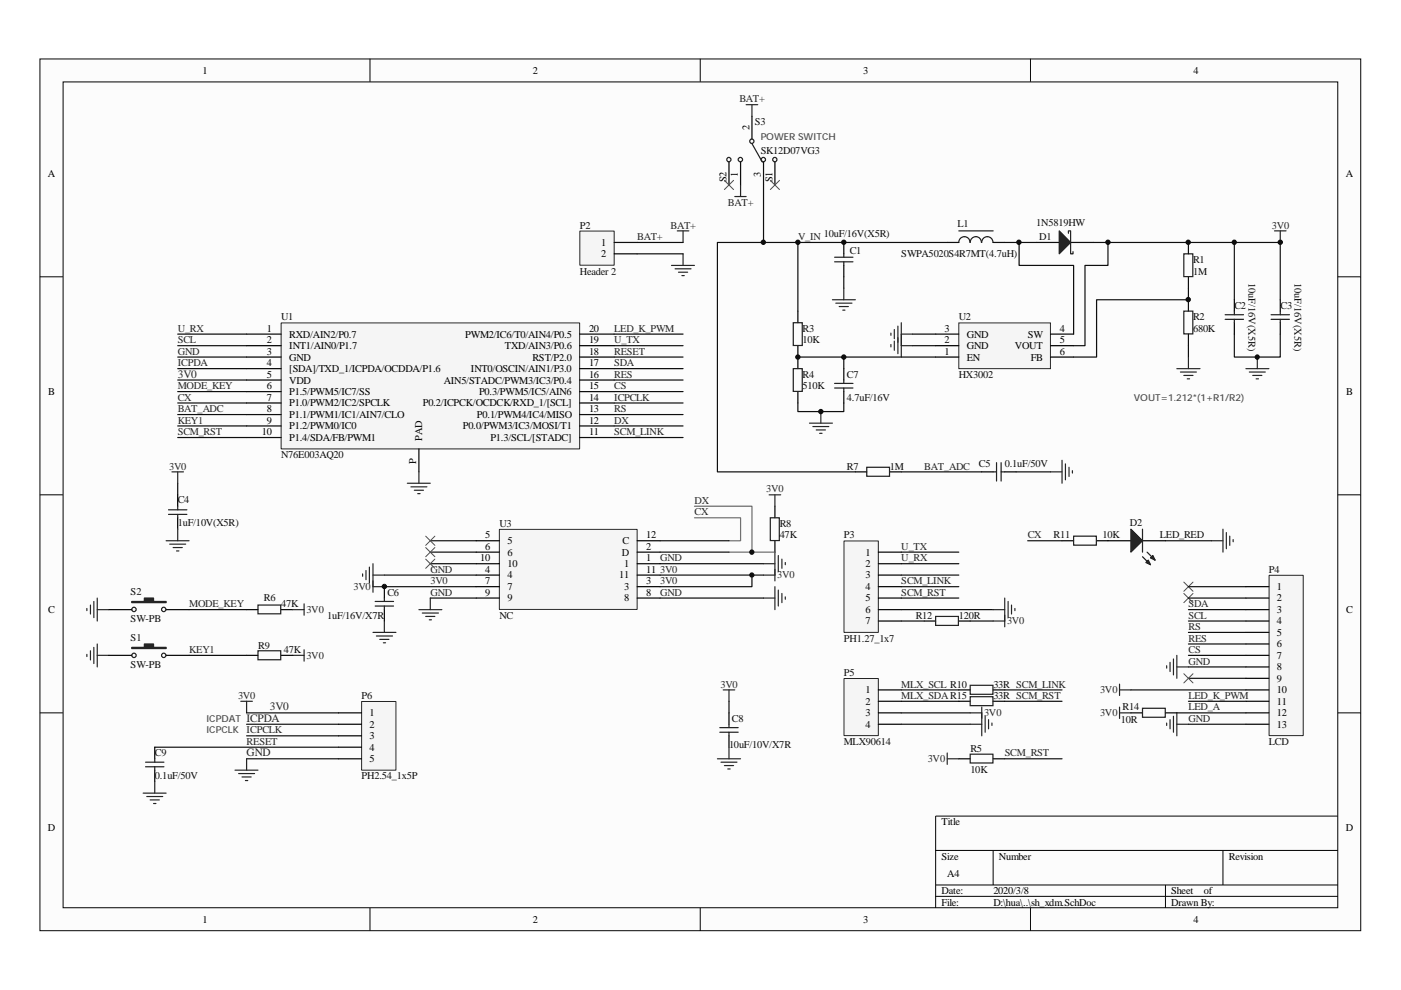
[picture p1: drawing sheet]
<svg xmlns="http://www.w3.org/2000/svg" width="297mm" height="210mm" viewBox="0 0 297 210" stroke-linecap="round" stroke-linejoin="round" font-family="sans-serif">
<path d="M8.5 12.5h280v184.8h-280z" fill="#fcfcfc"/>
<path d="M8.5 12.5h280v184.8h-280z" fill="none" stroke="#000" stroke-width=".21"/>
<path d="M13.4 17.4h270.2v175.1h-270.2z" fill="#fcfcfc"/>
<g fill="none" stroke="#000" stroke-width=".21">
<path d="M13.4 17.4h270.2v175.1h-270.2zM78.4 12.5v4.8M148.5 12.5v4.8M218.5 12.5v4.8M8.5 58.7h4.8M283.6 58.7h4.9M8.5 104.9h4.8M283.6 104.9h4.9M8.5 151.1h4.8M283.6 151.1h4.9M283.6 173h-85.2v19.5M78.4 192.5v4.9"/>
<path d="M148.5 192.5v4.9M198.4 180.3h85.2M198.4 187.6h85.2M198.4 190h85.2M210.6 180.3v7.3M218.5 192.5v4.9M247.1 187.6v4.9M259.3 180.3v7.3"/>
</g>
<g fill="none" stroke="#0e0e0e" stroke-width=".25">
<path d="M91.2 119.5h9.8M91.2 114.7h9.8M91.2 117.1h9.8M140 119.5h21.9M81.5 121.9h19.5M81.5 124.4h19.5M91.2 126.8h9.8M140 121.9h21.9M140 126.8h21.9M159.4 121.9v2.5h-19.4M52.3 151.1h19.5M52.3 153.6h19.5"/>
<path d="M52.3 156h19.5"/>
</g>
<g fill="none" stroke="#262626" stroke-width=".25">
<path d="M79.1 119.5v6.1M161.9 119.5h2.4M163.1 104.9h2.4M164.3 104.9v2.4M164.3 117.1v6.1M165 117.8v3.4M165.8 118.5v2M166.5 119.3v.4M76.9 121.7v.5M77.6 121v1.9M78.3 120.2v3.4M79.1 121.9h2.4"/>
<path d="M79.1 124.4h2.4M88.8 129.3h4.9M89.5 130h3.5M90.3 130.7h1.9M91 131.4h.5M91.2 126.8v2.5M161.9 121.9h2.4M161.9 126.8h2.4M164.3 124.4v4.9M165 125.1v3.4M165.8 125.8v2M166.5 126.5v.6"/>
<path d="M51.1 148.7h2.4M52.3 148.7v2.4M30.4 168.2h4.8M31.1 168.9h3.4M31.8 169.6h2M32.6 170.4h.5M32.8 165.7v2.5M49.8 163.3h4.9M50.6 164h3.4M51.3 164.7h2M52 165.5h.5M52.3 160.9v2.4"/>
</g>
<path d="M164.3 107.3v2.5M164.3 114.7v2.4M32.8 158.4v2.5M32.8 163.3v2.4" fill="none" stroke="#000" stroke-width=".25"/>
<path d="M163.3 109.8h1.9v4.8h-1.9zM30.9 161.6h3.9M30.9 162.6h3.9M32.8 160.9v.7M32.8 162.6v.7" fill="none" stroke="#1c1c1c" stroke-width=".25"/>
<path d="M147.2 109.8h9.8v4.9h-2.4" fill="none" stroke="#717171" stroke-width=".25"/>
<path d="M159.4 117.1h4.9" fill="none" stroke="#686868" stroke-width=".25"/>
<path d="M76.7 148.8h7.2v14.5h-7.2z" fill="#f5f5f5"/>
<path d="M76.7 148.7h7.2v14.6h-7.2z" fill="none" stroke="#262626" stroke-width=".21"/>
<path d="M234.9 114.7h4.9M242.2 114.7h4.9M71.8 151.1h4.8M71.8 153.6h4.8M71.8 156h4.8M71.8 158.4h4.8M71.8 160.9h4.8" fill="none" stroke="#000" stroke-width=".25"/>
<path d="M191.1 126.8h12.2M191.1 129.3h19.5M52.3 160.9h19.5" fill="none" stroke="#0e0e0e" stroke-width=".25"/>
<g fill="#1c1c1c" stroke="#1c1c1c" stroke-width=".25">
<path d="M239.8 112.2l2.4 2.5-2.4 2.4z" fill-rule="evenodd"/>
<path d="M243.9 118.3l.5-.5 .5 1z" fill-rule="evenodd"/>
<path d="M243 119.3l.5-.5 .4 .9z" fill-rule="evenodd"/>
</g>
<path d="M242.2 118l1.7 1.7M242.2 112.2v4.9M243.2 117.1l1.7 1.7" fill="none" stroke="#1c1c1c" stroke-width=".25"/>
<path d="M179 114.7h7.2v19.4h-7.2z" fill="#f5f5f5"/>
<path d="M178.9 114.7h7.3v19.4h-7.3z" fill="none" stroke="#262626" stroke-width=".21"/>
<path d="M186.2 117.1h4.9M186.2 119.5h4.9M81.5 124.4v2.4M81.5 129.3v2.4M186.2 121.9h4.9M186.2 124.4h4.9M186.2 126.8h4.9M186.2 129.3h4.9M186.2 131.7h4.9M154.6 151.1v2.5M154.6 156v2.4" fill="none" stroke="#000" stroke-width=".25"/>
<path d="M191.1 119.5h12.2M191.1 117.1h12.2M191.1 124.4h12.2M191.1 121.9h12.2" fill="none" stroke="#0e0e0e" stroke-width=".25"/>
<path d="M79.5 127.5h3.9M79.5 128.5h3.9M81.5 126.8v.7M81.5 128.5v.8M152.6 154.3h3.9M152.6 155.3h3.9M154.6 153.6v.7M154.6 155.3v.7" fill="none" stroke="#1c1c1c" stroke-width=".25"/>
<g fill="none" stroke="#262626" stroke-width=".25">
<path d="M79.1 134.1h4.8M79.8 134.8h3.4M80.5 135.6h2M81.3 136.3h.4M81.5 131.7v2.4M210.6 131.7h2.4M210.6 129.3h2.4M213 126.8v6.1M213.7 127.5v3.5M214.5 128.3v1.9M215.2 129v.5M153.3 146.3h2.5"/>
<path d="M154.6 146.3v2.4"/>
</g>
<path d="M269.1 122h7.2v34h-7.2z" fill="#f5f5f5"/>
<path d="M269.1 122h7.2v34h-7.2z" fill="none" stroke="#262626" stroke-width=".21"/>
<g fill="none" stroke="#000" stroke-width=".25">
<path d="M37.7 104.9v2.4M37.7 109.8v2.4M225.2 114.7h2.4M232.5 114.7h2.4M52.3 139h2.4M59.6 139h2.4M196 131.7h2.4M203.3 131.7h2.4M264.2 124.4h4.8M264.2 126.8h4.8M264.2 129.3h4.8M264.2 131.7h4.8"/>
<path d="M264.2 134.1h4.8M264.2 136.5h4.8M264.2 139h4.8M239.8 151.1h2.4M247.1 151.1h2.4M264.2 141.4h4.8M264.2 143.8h4.8M264.2 146.3h4.8M264.2 148.7h4.8M264.2 151.1h4.8M264.2 153.6h4.8"/>
</g>
<path d="M90.3 113.7l1.9 1.9M90.3 116.1l1.9 1.9M90.3 118.5l1.9 2M92.2 113.7l-1.9 1.9M92.2 116.1l-1.9 1.9M92.2 118.5l-1.9 2M251 123.4l1.9 2M251 125.8l1.9 2M252.9 123.4l-1.9 2M252.9 125.8l-1.9 2M251 142.8l1.9 2M252.9 142.8l-1.9 2" fill="none" stroke="#4c4c4c" stroke-width=".21"/>
<g fill="none" stroke="#0e0e0e" stroke-width=".25">
<path d="M140 114.7h14.6M140 117.1h14.6M217.9 114.7h7.3M247.1 114.7h9.7M40.1 139h12.2M191.1 131.7h4.9M205.7 131.7h4.9M252 124.4h12.2M252 126.8h12.2M252 129.3h12.2M252 131.7h12.2M252 134.1h12.2"/>
<path d="M252 136.5h12.2M252 139h12.2M32.8 158.4h39M239.8 146.3h24.4M249.5 151.1h14.7M252 141.4h12.2M252 143.8h12.2M252 148.7h12.2M252 153.6h12.2"/>
</g>
<g fill="none" stroke="#262626" stroke-width=".25">
<path d="M35.2 114.7h4.9M36 115.4h3.4M36.4 100h2.5M36.7 116.1h2M37.4 116.8h.5M37.7 100v2.5M37.7 112.2v2.5M256.8 114.7h2.5M259.3 112.2v4.9M260 112.9v3.4M260.7 113.7v1.9M261.5 114.4v.5"/>
<path d="M18.4 138.7v.5M19.2 138v1.9M19.9 137.3v3.4M20.6 139h2.5M20.6 136.5v4.9M62 139h2.5M64.5 137.8v2.4M248.8 139.7v3.4M249.5 139v4.8M237.4 145v2.5M237.4 149.9v2.4M237.4 146.3h2.4"/>
<path d="M237.4 151.1h2.4M247.4 141.2v.5M247.4 153.3v.5M248.1 140.4v2M248.1 152.6v1.9M248.8 151.9v3.4M249.5 151.1v4.9M249.5 153.6h2.5M249.5 141.4h2.5"/>
</g>
<path d="M35.7 109.1h3.9M35.7 108.1h3.9M37.7 107.3v.8M37.7 109.1v.7M227.6 113.7h4.9v1.9h-4.9zM54.7 138h4.8v1.9h-4.8zM198.4 130.7h4.8v1.9h-4.8zM242.2 150.2h4.9v1.9h-4.9z" fill="none" stroke="#1c1c1c" stroke-width=".25"/>
<path d="M147.2 107.3h12.2v9.8h-4.8" fill="none" stroke="#686868" stroke-width=".25"/>
<path d="M203.3 68.5h19.4v9.7h-19.4z" fill="#f5f5f5"/>
<path d="M203.3 68.5h19.4v9.7h-19.4z" fill="none" stroke="#262626" stroke-width=".21"/>
<g fill="none" stroke="#000" stroke-width=".25">
<path d="M200.8 51.4h2.5M210.6 51.4h2.4M219.7 51.4h4.9M227 51.4h4.9M252 51.4v2.4M252 58.7v2.4M169.2 66v2.4M169.2 73.3v4.9M198.4 75.7h4.9M198.4 73.3h4.9M198.4 70.8h4.9M222.8 75.7h4.8"/>
<path d="M222.8 73.3h4.8M222.8 70.8h4.8M252 63.6v2.4M252 70.8v2.5M261.7 63.6v2.4M261.7 68.4v2.4M271.4 63.6v2.4M271.4 68.4v2.4M169.2 83v2.4M181.4 100h2.4M188.6 100h2.5M208.2 100h2.4"/>
<path d="M213 100h2.4M52.3 129.3h2.4M59.6 129.3h2.4"/>
</g>
<g fill="none" stroke="#1c1c1c" stroke-width=".25">
<path d="M203.3 51.4a1.19 1.19 0 0 1 1.2-1.2 1.19 1.19 0 0 1 1.2 1.2M203.3 49h7.3M205.7 51.4a1.19 1.19 0 0 1 1.2-1.2 1.19 1.19 0 0 1 1.2 1.2M208.2 51.4a1.19 1.19 0 0 1 1.1-1.2 1.19 1.19 0 0 1 1.2 1.2M226.5 49.5v-.5h.5v4.8h.5v-.4M251 53.8h1.9v4.8h-1.9zM168.2 78.2h1.9v4.8h-1.9zM168.2 68.4h1.9v4.9h-1.9zM251 66h1.9v4.8h-1.9zM259.8 66.7h3.9M259.8 67.7h3.9M261.7 66v.7"/>
<path d="M261.7 67.7v.7M269.5 66.7h3.9M269.5 67.7h3.9M271.4 66v.7M271.4 67.7v.7M183.8 99.1h4.8v1.9h-4.8zM211.3 98.1v3.9M212.3 98.1v3.9M210.6 100h.7M212.3 100h.7M54.7 128.3h4.8v1.8h-4.8z"/>
</g>
<g fill="none" stroke="#262626" stroke-width=".25">
<path d="M158.2 22.2h2.5M159.4 22.2v2.5M270.2 49h2.5M271.4 49v2.4M188.9 70.6v.5M188.9 73v.5M189.6 69.9v1.9M189.6 72.3v2M190.4 69.1v5.9M191.1 68.4v7.3M191.1 70.8h2.4M191.1 73.3h2.4"/>
<path d="M249.5 78.2h4.9M250.3 78.9h3.4M251 79.6h1.9M252 75.7v2.5M264.2 78.2h4.8M264.9 78.9h3.4M265.6 79.6h1.9M266.6 75.7v2.5M225.2 97.6v4.9M225.9 98.4v3.3M226.7 99.1v1.9M227.4 99.8v.5"/>
<path d="M251.7 80.3h.5M266.3 80.3h.5M222.8 100h2.4"/>
</g>
<g fill="none" stroke="#0e0e0e" stroke-width=".25">
<path d="M200.8 51.4h-48.7v48.6h29.3M213 51.4h3.1v4.9h11.5v14.5M216.1 51.4h3.6M231.9 51.4h3v4.9h-4.9v17h-2.4M234.9 51.4h36.5v12.2M261.7 51.4v12.2M169.2 75.7h29.2M193.5 70.8h4.9M193.5 73.3h4.9M252 61.1v2.5h-19.5v12.1h-4.9M252 73.3v2.4M261.7 70.8v4.9h9.7v-4.9"/>
<path d="M191.1 100h17.1M215.4 100h7.4"/>
</g>
<path d="M224.6 49l2.4 2.4-2.4 2.4z" fill-rule="evenodd" fill="#1c1c1c" stroke="#1c1c1c" stroke-width=".25"/>
<path d="M123 49h7.2v7.2h-7.2z" fill="#f5f5f5"/>
<path d="M122.9 49h7.3v7.2h-7.3z" fill="none" stroke="#262626" stroke-width=".21"/>
<path d="M130.2 51.4h4.9M130.2 53.8h4.9M178.9 51.4v2.4M178.9 56.3v2.4" fill="none" stroke="#000" stroke-width=".25"/>
<path d="M142.4 56.3h4.8M143.1 57h3.4M143.6 49h2.4M143.8 57.7h2M144.6 58.4h.5M144.8 49v2.4M144.8 53.8v2.5M176.5 63.6h4.9M177.2 64.3h3.4M177.9 65h2M178.7 65.8h.5M178.9 61.1v2.5" fill="none" stroke="#262626" stroke-width=".25"/>
<path d="M135.1 51.4h9.7M135.1 53.8h9.7M178.9 58.7v2.4M37.7 102.5v2.4" fill="none" stroke="#0e0e0e" stroke-width=".25"/>
<path d="M177 54.5h3.8M177 55.5h3.8M178.9 53.8v.7M178.9 55.5v.8" fill="none" stroke="#1c1c1c" stroke-width=".25"/>
<path d="M179 143.9h7.2v12.1h-7.2z" fill="#f5f5f5"/>
<path d="M178.9 143.9h7.3v12.1h-7.3z" fill="none" stroke="#262626" stroke-width=".21"/>
<path d="M186.2 146.3h4.9M186.2 148.7h4.9M186.2 151.1h4.9M186.2 153.6h4.9" fill="none" stroke="#000" stroke-width=".25"/>
<path d="M191.1 153.6h14.6M191.1 151.1h14.6M191.1 148.7h12.2M191.1 146.3h12.2" fill="none" stroke="#0e0e0e" stroke-width=".25"/>
<path d="M205.7 151.1h2.5M205.7 153.6h2.5M208.2 149.9v6.1M208.9 151.9v3.4M209.6 152.6v1.9M210.3 153.3v.5" fill="none" stroke="#262626" stroke-width=".25"/>
<path d="M59.6 68.5h63.3v26.7h-63.3z" fill="#f5f5f5"/>
<path d="M59.6 68.5h63.3v26.7h-63.3z" fill="none" stroke="#262626" stroke-width=".21"/>
<g fill="none" stroke="#000" stroke-width=".25">
<path d="M52.3 70.8h7.3M52.3 73.3h7.3M52.3 75.7h7.3M52.3 78.2h7.3M122.9 70.8h7.3M122.9 73.3h7.3M122.9 75.7h7.3M122.9 78.2h7.3M52.3 80.6h7.3M52.3 83h7.3M52.3 85.4h7.3M52.3 87.9h7.3"/>
<path d="M52.3 90.3h7.3M52.3 92.8h7.3M88.8 95.2v4.8M122.9 80.6h7.3M122.9 83h7.3M122.9 85.4h7.3M122.9 87.9h7.3M122.9 90.3h7.3M122.9 92.8h7.3M23.1 139h4.8M23.1 129.3h4.8M35.2 139h4.9"/>
<path d="M35.2 129.3h4.9M203.3 146.3h2.4M203.3 148.7h2.4M210.6 146.3h2.4M210.6 148.7h2.4"/>
</g>
<g fill="none" stroke="#0e0e0e" stroke-width=".25">
<path d="M37.7 70.8h14.6M37.7 73.3h14.6M37.7 75.7h14.6M37.7 78.2h14.6M130.2 70.8h14.6M130.2 73.3h14.6M130.2 75.7h14.6M130.2 78.2h14.6M37.7 80.6h14.6M37.7 83h14.6M37.7 85.4h14.6M37.7 87.9h14.6"/>
<path d="M37.7 90.3h14.6M37.7 92.8h14.6M130.2 80.6h14.6M130.2 83h14.6M130.2 85.4h14.6M130.2 87.9h14.6M130.2 90.3h14.6M130.2 92.8h14.6M213 146.3h12.2M213 148.7h12.2"/>
</g>
<path d="M86.4 102.5h4.8M87.1 103.2h3.4M87.8 103.9h2M88.6 104.7h.5M88.8 100v2.5" fill="none" stroke="#262626" stroke-width=".25"/>
<g fill="#1c1c1c" stroke="#1c1c1c" stroke-width=".25">
<path d="M27.9 137.3h2.7v-.8h2v.8h2.6v.2h-7.3z" fill-rule="evenodd"/>
<path d="M27.9 127.5h2.7v-.7h2v.7h2.6v.3h-7.3z" fill-rule="evenodd"/>
</g>
<g fill="none" stroke="#1c1c1c" stroke-width=".25">
<path d="M205.7 145.3h4.8v1.9h-4.8zM205.7 147.7h4.8v1.9h-4.8z"/>
<circle cx="28.4" cy="139" r=".46"/>
<circle cx="28.4" cy="129.2" r=".46"/>
<circle cx="34.7" cy="139" r=".46"/>
<circle cx="34.7" cy="129.2" r=".46"/>
</g>
<path d="M105.9 112.3h29.2v16.9h-29.2z" fill="#f5f5f5"/>
<path d="M105.9 112.2h29.2v17h-29.2z" fill="none" stroke="#262626" stroke-width=".21"/>
<g fill="none" stroke="#000" stroke-width=".25">
<path d="M154.6 34.3v4.9M157 34.3v4.9M159.4 24.7v4.8M161.9 34.3v4.9M164.3 34.3v4.9M178.9 78.2v2.4M178.9 83v2.4M101 119.5h4.9M101 117.1h4.9M101 114.7h4.9M135.1 119.5h4.9M135.1 117.1h4.9"/>
<path d="M135.1 114.7h4.9M101 124.4h4.9M101 121.9h4.9M101 126.8h4.9M135.1 124.4h4.9M135.1 121.9h4.9M135.1 126.8h4.9M203.3 160.9h2.4M210.6 160.9h2.4"/>
</g>
<g fill="none" stroke="#1c1c1c" stroke-width=".25">
<path d="M159.4 30.5l2.2 3.8M177 81.3h3.8M177 82.3h3.8M178.9 80.6v.7M178.9 82.3v.7M205.7 159.9h4.8v1.9h-4.8z"/>
<circle cx="154.5" cy="33.8" r=".46"/>
<circle cx="157" cy="33.8" r=".46"/>
<circle cx="159.4" cy="29.9" r=".46"/>
<circle cx="161.8" cy="33.8" r=".46"/>
<circle cx="164.3" cy="33.8" r=".46"/>
</g>
<g fill="none" stroke="#262626" stroke-width=".25">
<path d="M157 39.2v2.5M155.8 41.7h2.4M171.6 89.7h4.9M172.3 90.4h3.4M173.1 91.2h1.9M173.8 91.9h.5M174 87.3v2.4M18.4 129v.5M19.2 128.3v1.9M19.9 127.5v3.5M20.6 126.8v4.9M20.6 129.3h2.5"/>
<path d="M62 129.3h2.5M64.5 128v2.4M154.6 158.4v2.5M200.8 159.7v2.4M152.1 160.9h4.9M152.9 161.6h3.4M153.6 162.3h1.9M154.3 163h.5M200.8 160.9h2.5"/>
</g>
<path d="M161.9 39.2v12.2M169.2 51.4v14.6M178.9 75.7v2.5M169.2 85.4v1.9h9.7v-1.9M40.1 129.3h12.2M154.6 148.7v2.4M213 160.9h12.2" fill="none" stroke="#0e0e0e" stroke-width=".25"/>
<path d="M153.6 38.2l1.9 2M155.5 38.2l-1.9 2M163.3 38.2l2 2M165.3 38.2l-2 2" fill="none" stroke="#4c4c4c" stroke-width=".21"/>
<g fill="#0e0e0e" stroke="#0e0e0e" stroke-width=".21">
<circle cx="81.5" cy="124.3" r=".46"/>
<circle cx="159.4" cy="121.9" r=".45"/>
<circle cx="159.4" cy="117.1" r=".46"/>
<circle cx="161.8" cy="51.4" r=".46"/>
<circle cx="169.2" cy="75.7" r=".46"/>
<circle cx="169.2" cy="51.4" r=".46"/>
<circle cx="174" cy="87.3" r=".46"/>
<circle cx="178.9" cy="75.7" r=".46"/>
<circle cx="178.9" cy="51.4" r=".46"/>
<circle cx="216" cy="51.4" r=".46"/>
<circle cx="234.9" cy="51.4" r=".46"/>
<circle cx="251.9" cy="63.5" r=".46"/>
<circle cx="251.9" cy="51.4" r=".46"/>
<circle cx="261.7" cy="51.4" r=".46"/>
<circle cx="266.5" cy="75.7" r=".45"/>
<circle cx="271.4" cy="51.4" r=".46"/>
</g>
<g font-size="2.4" fill="#262626">
<text x="37.7" y="80.1">3V0</text>
<text x="52.3" y="153">ICPDA</text>
<text x="57.2" y="150.6">3V0</text>
<text x="52.3" y="160.3">GND</text>
</g>
<g font-size="2.2">
<text x="43" y="15.6">1</text>
<text x="113" y="15.6">2</text>
<text x="183" y="15.6">3</text>
<text x="253" y="15.6">4</text>
<text x="158.9" y="27.6" transform="rotate(-90 158.9 27.6)">2</text>
<text x="10.2" y="37.5">A</text>
<text x="154.1" y="38.7" transform="rotate(-90 154.1 38.7)">S2</text>
<text x="156.5" y="37.4" transform="rotate(-90 156.5 37.4)">1</text>
<text x="161.3" y="37.4" transform="rotate(-90 161.3 37.4)">3</text>
<text x="163.8" y="38.7" transform="rotate(-90 163.8 38.7)">S1</text>
<text x="285.4" y="37.5">A</text>
<text x="127.5" y="52.1">1</text>
<text x="127.5" y="54.5">2</text>
<text x="56.6" y="70.4">1</text>
<text x="61.3" y="71.6">RXD/AIN2/P0.7</text>
<text x="98.6" y="71.6">PWM2/IC6/T0/AIN4/P0.5</text>
<text x="124.9" y="70.4">20</text>
<text x="200.3" y="70.4">3</text>
<text x="205" y="71.6">GND</text>
<text x="217.9" y="71.6">SW</text>
<text x="224.7" y="70.4">4</text>
<text x="56.6" y="72.8">2</text>
<text x="56.6" y="75.2">3</text>
<text x="56.6" y="77.7">4</text>
<text x="61.3" y="74">INT1/AIN0/P1.7</text>
<text x="61.3" y="76.5">GND</text>
<text x="107.1" y="74">TXD/AIN3/P0.6</text>
<text x="112.9" y="76.5">RST/P2.0</text>
<text x="124.9" y="77.7">17</text>
<text x="124.9" y="75.2">18</text>
<text x="124.9" y="72.8">19</text>
<text x="200.3" y="75.2">1</text>
<text x="200.3" y="72.8">2</text>
<text x="205" y="76.5">EN</text>
<text x="205" y="74">GND</text>
<text x="215.2" y="74">VOUT</text>
<text x="218.5" y="76.5">FB</text>
<text x="224.7" y="72.8">5</text>
<text x="224.7" y="75.2">6</text>
<text x="10.2" y="83.7">B</text>
<text x="56.6" y="80.1">5</text>
<text x="56.6" y="82.5">6</text>
<text x="61.3" y="78.9">[SDA]/TXD_1/ICPDA/OCDDA/P1.6</text>
<text x="61.3" y="81.3">VDD</text>
<text x="61.3" y="83.7">P1.5/PWM5/IC7/SS</text>
<text x="94.1" y="81.3">AIN5/STADC/PWM3/IC3/P0.4</text>
<text x="99.8" y="78.9">INT0/OSCIN/AIN1/P3.0</text>
<text x="101.6" y="83.7">P0.3/PWM5/IC5/AIN6</text>
<text x="124.9" y="82.5">15</text>
<text x="124.9" y="80.1">16</text>
<text x="285.4" y="83.7">B</text>
<text x="56.6" y="85">7</text>
<text x="56.6" y="87.4">8</text>
<text x="56.6" y="89.8">9</text>
<text x="61.3" y="86.2">P1.0/PWM2/IC2/SPCLK</text>
<text x="61.3" y="88.6">P1.1/PWM1/IC1/AIN7/CLO</text>
<text x="89.6" y="86.2">P0.2/ICPCK/OCDCK/RXD_1/[SCL]</text>
<text x="101.1" y="88.6">P0.1/PWM4/IC4/MISO</text>
<text x="124.9" y="89.8">12</text>
<text x="124.9" y="87.4">13</text>
<text x="124.9" y="85">14</text>
<text x="55.5" y="92.3">10</text>
<text x="61.3" y="91">P1.2/PWM0/IC0</text>
<text x="61.3" y="93.5">P1.4/SDA/FB/PWM1</text>
<text x="89.5" y="93.5" transform="rotate(-90 89.5 93.5)">PAD</text>
<text x="98.1" y="91">P0.0/PWM3/IC3/MOSI/T1</text>
<text x="104" y="93.5">P1.3/SCL/[STADC]</text>
<text x="124.9" y="92.3">11</text>
<text x="88.3" y="98.4" transform="rotate(-90 88.3 98.4)">P</text>
<text x="101.8" y="119">10</text>
<text x="102.9" y="114.1">5</text>
<text x="102.9" y="116.6">6</text>
<text x="107.6" y="115.4">5</text>
<text x="107.6" y="117.8">6</text>
<text x="131.9" y="117.8">D</text>
<text x="132" y="115.4">C</text>
<text x="137" y="119">1</text>
<text x="137" y="116.6">2</text>
<text x="137" y="114.1">12</text>
<text x="183.5" y="117.8">1</text>
<text x="102.9" y="121.5">4</text>
<text x="102.9" y="123.9">7</text>
<text x="107.6" y="122.7">4</text>
<text x="107.6" y="125.1">7</text>
<text x="107.6" y="120.2">10</text>
<text x="131.3" y="122.7">11</text>
<text x="132.3" y="120.2">1</text>
<text x="132.3" y="125.1">3</text>
<text x="137" y="123.9">3</text>
<text x="137" y="121.5">11</text>
<text x="183.5" y="120.2">2</text>
<text x="183.5" y="122.7">3</text>
<text x="183.5" y="125.1">4</text>
<text x="270.7" y="125.1">1</text>
<text x="10.2" y="129.9">C</text>
<text x="102.9" y="126.3">9</text>
<text x="107.6" y="127.5">9</text>
<text x="132.3" y="127.5">8</text>
<text x="137" y="126.3">8</text>
<text x="183.5" y="127.5">5</text>
<text x="183.5" y="130">6</text>
<text x="270.7" y="127.5">2</text>
<text x="270.7" y="130">3</text>
<text x="285.4" y="129.9">C</text>
<text x="183.5" y="132.4">7</text>
<text x="270.7" y="132.4">4</text>
<text x="270.7" y="134.8">5</text>
<text x="270.7" y="137.3">6</text>
<text x="270.7" y="139.7">7</text>
<text x="270.7" y="142.1">8</text>
<text x="183.5" y="147">1</text>
<text x="183.5" y="149.5">2</text>
<text x="270.7" y="144.6">9</text>
<text x="270.7" y="147">10</text>
<text x="270.7" y="149.5">11</text>
<text x="78.4" y="151.9">1</text>
<text x="78.4" y="154.3">2</text>
<text x="183.5" y="151.9">3</text>
<text x="183.5" y="154.3">4</text>
<text x="270.7" y="151.9">12</text>
<text x="270.7" y="154.3">13</text>
<text x="78.4" y="156.7">3</text>
<text x="78.4" y="159.1">4</text>
<text x="78.4" y="161.6">5</text>
<text x="10.2" y="176.2">D</text>
<text x="199.6" y="174.9">Title</text>
<text x="285.3" y="176.2">D</text>
<text x="199.6" y="182.3">Size</text>
<text x="200.8" y="185.9">A4</text>
<text x="211.8" y="182.3">Number</text>
<text x="260.5" y="182.3">Revision</text>
<text x="199.6" y="189.5">Date:</text>
<text x="199.6" y="192">File:</text>
<text x="210.6" y="189.5">2020/3/8</text>
<text x="210.6" y="192">D:\hua\..\sh_xdm.SchDoc</text>
<text x="248.3" y="189.5">Sheet</text>
<text x="248.3" y="192">Drawn By:</text>
<text x="255.2" y="189.5">of</text>
<text x="43" y="195.6">1</text>
<text x="113" y="195.6">2</text>
<text x="183" y="195.6">3</text>
<text x="253" y="195.6">4</text>
</g>
<g font-size="2.2" fill="#262626">
<text x="156.8" y="21.7">BAT+</text>
<text x="154.3" y="43.6">BAT+</text>
<text x="135.1" y="50.9">BAT+</text>
<text x="142.2" y="48.5">BAT+</text>
<text x="169.2" y="50.9">V_IN</text>
<text x="269.7" y="48.5">3V0</text>
<text x="37.7" y="70.4">U_RX</text>
<text x="130.2" y="70.4">LED_K_PWM</text>
<text x="37.7" y="72.8">SCL</text>
<text x="37.7" y="77.7">ICPDA</text>
<text x="37.7" y="75.2">GND</text>
<text x="130.2" y="75.2">RESET</text>
<text x="130.2" y="72.8">U_TX</text>
<text x="130.2" y="77.7">SDA</text>
<text x="37.7" y="82.5">MODE_KEY</text>
<text x="130.2" y="80.1">RES</text>
<text x="130.2" y="82.5">CS</text>
<text x="37.7" y="85">CX</text>
<text x="37.7" y="89.8">KEY1</text>
<text x="37.7" y="87.4">BAT_ADC</text>
<text x="130.2" y="85">ICPCLK</text>
<text x="130.2" y="89.8">DX</text>
<text x="130.2" y="87.4">RS</text>
<text x="37.7" y="92.3">SCM_RST</text>
<text x="130.2" y="92.3">SCM_LINK</text>
<text x="35.9" y="99.6">3V0</text>
<text x="196" y="99.6">BAT_ADC</text>
<text x="147.3" y="106.9">DX</text>
<text x="162.5" y="104.4">3V0</text>
<text x="147.3" y="109.3">CX</text>
<text x="140" y="119">GND</text>
<text x="191.1" y="116.6">U_TX</text>
<text x="191.1" y="119">U_RX</text>
<text x="217.9" y="114.1">CX</text>
<text x="74.9" y="125.1">3V0</text>
<text x="91.3" y="121.5">GND</text>
<text x="91.3" y="123.9">3V0</text>
<text x="140" y="121.5">3V0</text>
<text x="140" y="123.9">3V0</text>
<text x="164.8" y="122.7">3V0</text>
<text x="191.1" y="123.9">SCM_LINK</text>
<text x="40.1" y="128.7">MODE_KEY</text>
<text x="65" y="130">3V0</text>
<text x="91.3" y="126.3">GND</text>
<text x="140" y="126.3">GND</text>
<text x="191.1" y="126.3">SCM_RST</text>
<text x="252" y="128.7">SDA</text>
<text x="252" y="131.2">SCL</text>
<text x="213.5" y="132.4">3V0</text>
<text x="252" y="133.6">RS</text>
<text x="252" y="136.1">RES</text>
<text x="40.1" y="138.5">KEY1</text>
<text x="65" y="139.7">3V0</text>
<text x="252" y="138.5">CS</text>
<text x="252" y="140.9">GND</text>
<text x="50.5" y="148.2">3V0</text>
<text x="152.7" y="145.8">3V0</text>
<text x="191.1" y="145.8">MLX_SCL R10</text>
<text x="191.1" y="148.2">MLX_SDAR15</text>
<text x="233.3" y="147">3V0</text>
<text x="252" y="148.2">LED_K_PWM</text>
<text x="208.7" y="151.9">3V0</text>
<text x="233.3" y="151.9">3V0</text>
<text x="252" y="150.6">LED_A</text>
<text x="252" y="153.1">GND</text>
<text x="52.3" y="158">RESET</text>
<text x="196.7" y="161.6">3V0</text>
<text x="213" y="160.4">SCM_RST</text>
</g>
<g font-size="2.2" fill="#0e0e0e">
<text x="160.1" y="26.6">S3</text>
<text x="161.3" y="32.7">SK12D07VG3</text>
<text x="219.7" y="47.9">1N5819HW</text>
<text x="122.9" y="48.5">P2</text>
<text x="174.7" y="50.3">10uF/16V(X5R)</text>
<text x="180.2" y="53.9">C1</text>
<text x="203" y="48.2">L1</text>
<text x="220.3" y="50.9">D1</text>
<text x="122.9" y="58.2">Header 2</text>
<text x="191.1" y="54.5">SWPA5020S4R7MT(4.7uH)</text>
<text x="253" y="55.8">R1</text>
<text x="253" y="58.2">1M</text>
<text x="264.7" y="59.9" transform="rotate(90 264.7 59.9)">10uF/16V(X5R)</text>
<text x="274.4" y="59.9" transform="rotate(90 274.4 59.9)">10uF/16V(X5R)</text>
<text x="261.7" y="65.5">C2</text>
<text x="271.5" y="65.5">C3</text>
<text x="59.6" y="67.9">U1</text>
<text x="170.2" y="70.4">R3</text>
<text x="203.3" y="67.9">U2</text>
<text x="253" y="67.9">R2</text>
<text x="253" y="70.4">680K</text>
<text x="170.2" y="72.8">10K</text>
<text x="170.2" y="80.1">R4</text>
<text x="170.2" y="82.5">510K</text>
<text x="179.5" y="80.1">C7</text>
<text x="203.3" y="80.1">HX3002</text>
<text x="179.5" y="85">4.7uF/16V</text>
<text x="59.6" y="97.1">N76E003AQ20</text>
<text x="179.5" y="99.6">R7</text>
<text x="188.7" y="99.6">1M</text>
<text x="207.6" y="98.9">C5</text>
<text x="213" y="98.9">0.1uF/50V</text>
<text x="37.7" y="106.6">C4</text>
<text x="37.7" y="111.5">1uF/10V(X5R)</text>
<text x="105.9" y="111.7">U3</text>
<text x="165.3" y="111.7">R8</text>
<text x="239.6" y="111.5">D2</text>
<text x="165.3" y="114.1">47K</text>
<text x="178.9" y="114.1">P3</text>
<text x="223.4" y="114.1">R11</text>
<text x="233.7" y="114.1">10K</text>
<text x="245.9" y="114.1">LED_RED</text>
<text x="269" y="121.5">P4</text>
<text x="27.7" y="126.1">S2</text>
<text x="27.7" y="131.9">SW-PB</text>
<text x="56" y="127.5">R6</text>
<text x="59.6" y="128.7">47K</text>
<text x="69.3" y="131.2">1uF/16V/X7R</text>
<text x="82.1" y="126.3">C6</text>
<text x="105.9" y="131.2">NC</text>
<text x="194.1" y="131.2">R12</text>
<text x="203.3" y="131.2">120R</text>
<text x="27.7" y="135.8">S1</text>
<text x="54.7" y="137.5">R9</text>
<text x="178.9" y="136.1">PH1.27_1x7</text>
<text x="27.7" y="141.7">SW-PB</text>
<text x="60.2" y="138.5">47K</text>
<text x="178.9" y="143.4">P5</text>
<text x="76.7" y="148.2">P6</text>
<text x="210.6" y="145.8">33R SCM_LINK</text>
<text x="210.6" y="148.2">33R SCM_RST</text>
<text x="155.2" y="153.1">C8</text>
<text x="237.6" y="153.3">10R</text>
<text x="238" y="150.6">R14</text>
<text x="32.8" y="160.4">C9</text>
<text x="154.6" y="158.6">10uF/10V/X7R</text>
<text x="178.9" y="158">MLX90614</text>
<text x="205.7" y="159.4">R5</text>
<text x="269" y="158">LCD</text>
<text x="32.8" y="165.2">0.1uF/50V</text>
<text x="76.7" y="165.2">PH2.54_1x5P</text>
<text x="205.7" y="163.8">10K</text>
</g>
<g font-size="2" fill="#4c4c4c">
<text x="161.3" y="29.6">POWERSWITCH</text>
<text x="240.4" y="85">VOUT=1.212*(1+R1/R2)</text>
<text x="43.8" y="155.5">ICPCLK ICPCLK</text>
<text x="43.8" y="153.1">ICPDAT</text>
</g>
</svg>
